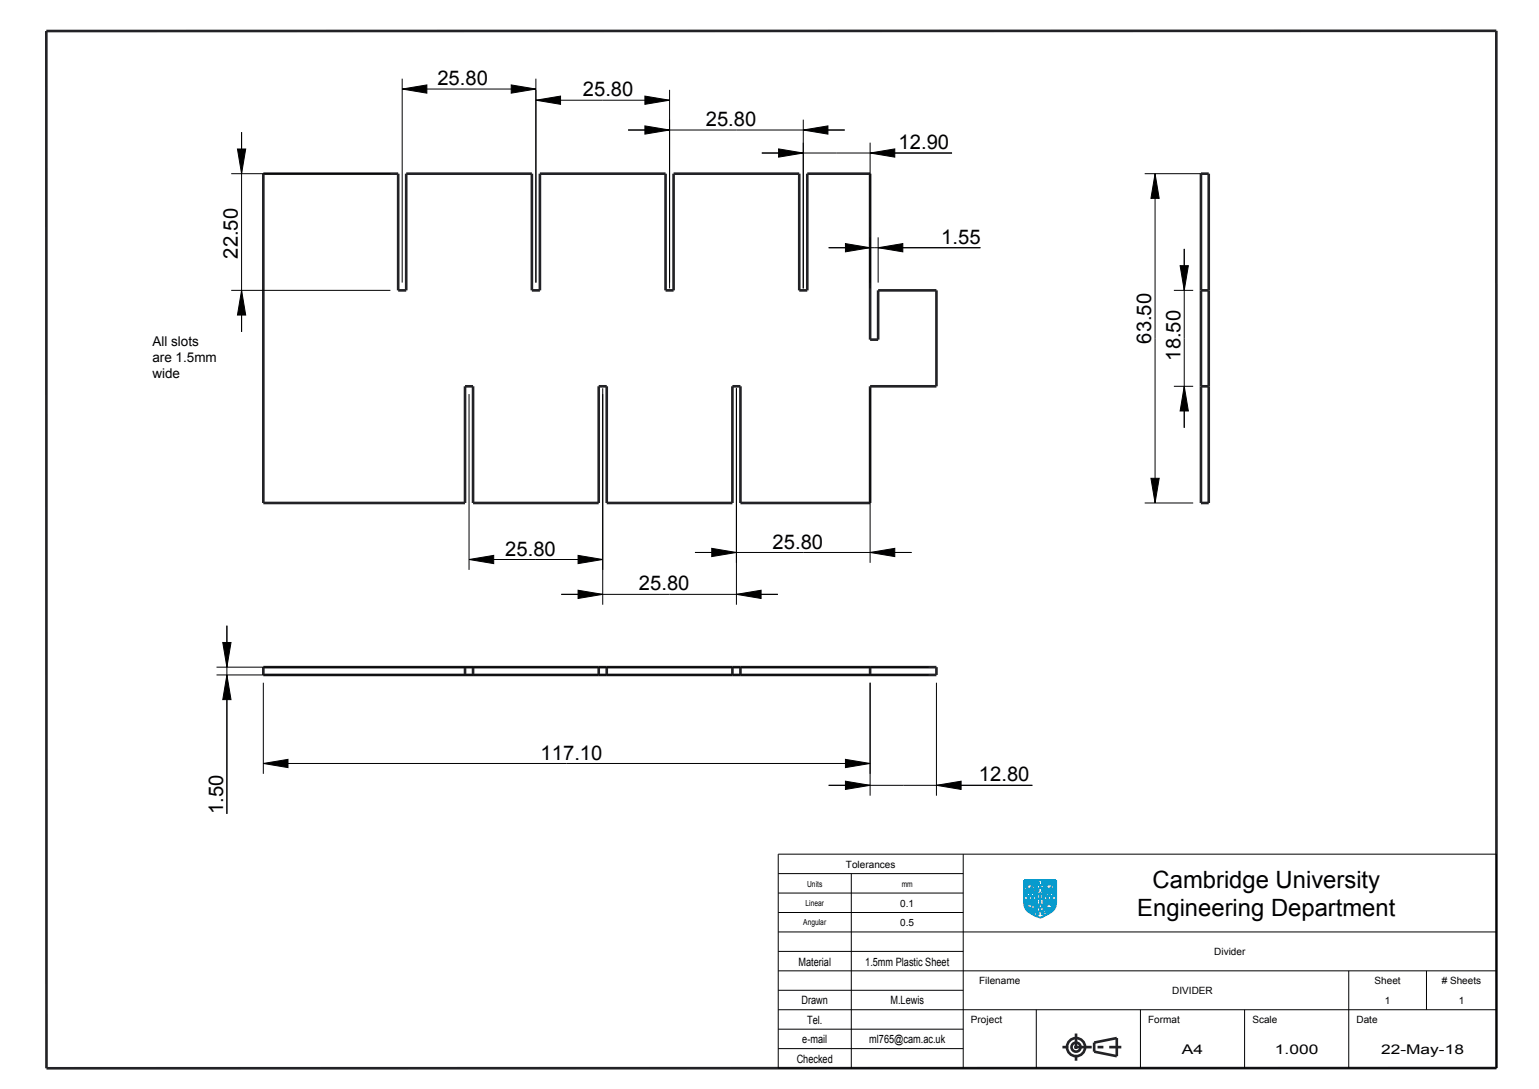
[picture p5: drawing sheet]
<svg xmlns="http://www.w3.org/2000/svg" width="297mm" height="210mm" viewBox="0 0 297 210" stroke-linecap="round" stroke-linejoin="round" font-family="sans-serif">
<path d="M205 201.9h11.4M207.7 204.5v-5.2" fill="none" stroke="#222226" stroke-width=".51" stroke-dasharray="1.1 1.1 3.4 1.1" stroke-linecap="butt"/>
<g fill="none" stroke="#222226" stroke-width=".51">
<path d="M8.9 6l279.9-.1v200.1h-279.8zM50.8 33.5h26v22.5h1.6v-22.5h24.2v22.5h1.6v-22.5h24.2v22.5h1.6v-22.5h24.2v22.5h1.6v-22.5h12.1v32h1.6v-9.5h11.2v18.5h-12.8v22.5h-25v-22.5h-1.6v22.5h-24.2v-22.5h-1.6v22.5h-24.2v-22.5h-1.6v22.5h-38.9zM231.8 33.5h1.5v63.5h-1.5zM231.8 56h1.5M231.8 74.5h1.5M50.8 128.7h129.9v1.5h-129.9zM89.7 128.7v1.5M91.3 128.7v1.5M115.5 128.7v1.5M117.1 128.7v1.5M141.3 128.7v1.5M142.9 128.7v1.5"/>
<path d="M167.9 128.7v1.5M211.2 201.1l4.3-.9v3.5l-4.3-.9z"/>
<circle cx="207.7" cy="201.9" r="1.75"/>
<circle cx="207.7" cy="201.9" r=".87"/>
</g>
<g fill="none" stroke="#09c" stroke-width=".38">
<path d="M197.6 173.5h2.5v3.2M197.8 170.4h.1M197.8 170.4v.1M197.8 170.5l.3 .8 .2-.1M197.8 174.2l.3 .6 .6 .2-.1 .1h-.2v.3l.2 .1 .5-.6v.6h-.3v.3a.39 .39 0 0 0 .5-.1 .39 .39 0 0 0 .1-.5l.2 .3-.3 .4h.2l.1 .2a.94 .94 0 0 0 0-1.1M197.8 174.2h.1M197.8 170.1h.1M197.9 170.1v.3M197.9 170.4h-.1M197.9 171.6h.1M197.9 172h.1M197.9 173.8v.1"/>
<path d="M197.9 173.9v.2M197.9 173.9h.1M197.9 174.2h.1M197.9 171.9h.1M197.9 171.5v.1M197.9 171.9v.1M197.9 174.1v.1M197.9 171.8v.1M197.9 173.8l.1 .1M197.9 173.8h.1M197.9 172.8h.3M197.9 171.5h.2"/>
<path d="M197.9 171.5h.1M197.9 171.8h.1M197.9 171.6l.1 .1M197.9 170h.1M197.9 170l-.1 .1M198 171.6v.1M198 171.8h-.1M198 170l.1 .2M198 171.8h.1M198 172h.1M198 171.7h.1M198 173.9h.1"/>
<path d="M198 172.7h.2M198 171.7v.1M198 171.5h.1M198 172.7h.1h-.1M198.1 170.2h.1M198.1 171.9l-.1 .1M198.1 173.9v.1M198.1 171.5h.1M198.1 172.3v.7M198.1 174h.1M198.1 174v.1M198.1 170.2v.1"/>
<path d="M198.1 170.7v.1M198.1 171.5l.1 .1M198.1 174.1h.1M198.1 170.3v.1M198.1 171.9h.1M198.1 170.4h.1M198.1 170.8l.1 .1M198.1 171.8l.1 .1M198.1 174.1l.1 .1M198.2 170.9h.1M198.2 171.9h-.1M198.2 174.2h.1"/>
<path d="M198.2 170.7h-.1M198.2 171.8h-.1M198.2 171.8v.1M198.2 171.8h.1M198.2 171.9h.1M198.2 174.2v.1M198.2 170.6v.1M198.2 170.4v.1M198.2 170.5h.1M198.2 170.6h.1M198.2 171.3h.1M198.2 170.5v.1"/>
<path d="M198.2 172.8h-.2M198.2 171.5h.1M198.2 171.9v.1M198.2 174.3v.1M198.2 172.8h-.3M198.2 172h.1M198.3 171.9v.1M198.3 170.9h-.1M198.3 171.5l-.1 .1M198.3 170.1l-.1 .1 .2 .3-.1 .3M198.3 172h.1M198.3 171.5h.1"/>
<path d="M198.3 170.9h.1M198.3 170.1h.1M198.3 173.3h.3h-.3M198.3 173.9l-.1 .2 .2 .2-.1 .3-.1-.1v-.1M198.3 171.9h.1M198.3 170.8v.1M198.4 171.2h-.1M198.4 173.9h-.1M198.4 171.8l-.1 .1M198.4 171.8v.1M198.4 171.2h.1M198.4 171.8h.1"/>
<path d="M198.4 173.9h.1M198.4 170l-.1 .1M198.4 173.2h.2M198.4 171.2l-.1 .3M198.4 170h.1M198.4 171.7h.1M198.4 171.7v.1M198.4 170.2l.2 .2zM198.4 170.2h.1M198.5 171.7h-.1M198.5 174l.1 .2zM198.5 174h.1"/>
<path d="M198.5 171.6v.1M198.5 173.5v-.7v.7M198.5 170h.1M198.5 172.8v.7M198.5 171.6h.1M198.5 173.8l-.1 .1M198.5 170.5l.2-.1-.1 .2zM198.5 173.8h.1M198.5 174.3l.2-.1v.3zM198.5 173.2h-.1M198.6 170.4v.1M198.6 174.5h.1"/>
<path d="M198.6 173.7l-.1 .1M198.6 171.5l-.1 .1M198.6 171.5h.1M198.6 173.7l.2 .1M198.6 173.7h.1M198.6 169.9h.1M198.6 169.9l-.1 .1M198.6 173.2l-.2 .1M198.6 171.9h.1M198.6 169.9l.1 .1M198.7 171.9h.1M198.7 170.3l.1-.1-.1 .2z"/>
<path d="M198.7 170h.1M198.7 171.7h.1M198.7 174.2l.1-.2-.1 .2M198.7 171.6h.1M198.7 171.6v.1M198.7 172.8h.3h-.3M198.7 171.8l-.1 .1M198.7 171.4l-.1 .1M198.7 171.8h.1M198.7 171.7v.1M198.7 172.7h.2M198.7 171.4h.1"/>
<path d="M198.8 173.8h.1M198.8 170h.1M198.8 173.8l.1 .2M198.8 172.3v.7M198.8 170l.1 .1M198.8 171.6h.1M198.8 171.6h-.1M198.9 172.3v.7M198.9 170.4v.3M198.9 171.2l-.2 .2M198.9 170.1h.1M198.9 171.6h.1"/>
<path d="M198.9 170.1v.1M198.9 170.4h.1M198.9 171.2h.1M198.9 172.7h-.1M198.9 170.7h.1M198.9 174h.1M198.9 170.2h.1M198.9 170.2v.1M198.9 171.6v.1M198.9 170.3v.1M198.9 170.7l.5 .1M198.9 171.7h.1"/>
<path d="M198.9 170.3h.1M199 171.1l-.1 .1M199 174v.1M199 170.3l.1 .2 .6 .3M199 171.7h.1M199 174.1l-.1 .4 .5 .1M199 171.2h.1M199 174.1l.1 .2 .5 .3M199 171.2v.2M199 171.1h.1M199 172.8h-.3M199 171.4v.1"/>
<path d="M199 171.5h.1M199.1 171.1l-.1 .1M199.1 171.5v.1M199.1 173.3h.3h-.3M199.1 171.6l-.1 .1M199.1 171.1h.1M199.1 171.6h.1M199.1 171.1h-.1M199.1 173.2h.2M199.2 170.2l.6 .5M199.2 171.1h.1M199.2 170.2h.1"/>
<path d="M199.2 171.1v.1M199.2 170.2l.3 .1 .3-.1M199.2 174v.1M199.2 174.1l.2 .1M199.2 173.1h.1l-.1 .1M199.2 174h.1M199.2 171.2h.1M199.2 172.8v.6M199.2 171.3l.1 .1M199.3 171.3h-.1M199.3 171.4h.1M199.3 171.4l.1 .1"/>
<path d="M199.3 174l.3 .1M199.3 171.3l.2 .2M199.3 171.7l-.3 .3-.3-.1M199.3 171.6v.1M199.4 171.8h.1M199.4 171.5h.1M199.4 171.6h-.1M199.4 171.5v.1M199.4 171.6h.1M199.4 173.2l-.3 .1M199.4 174.6h.1M199.4 171.8v.1"/>
<path d="M199.4 174.2h.1M199.4 170.8h.1M199.4 171.6v.2M199.4 171.9h.1M199.4 171.9l.2 .1M199.5 172.8h.3h-.4M199.5 171.6h.1M199.5 171.6h-.1M199.5 174.2l.2 .1M199.5 170.8h.1M199.5 174.6h.1M199.5 171v.1"/>
<path d="M199.5 172.7h.2M199.5 171.5h.1M199.5 171.6l.1 .1M199.5 171.1h.1M199.5 171h.1M199.5 174.8l.1 .1M199.6 171.1l.1 .2M199.6 171.5h.1M199.6 174.9h.1M199.6 174.6h.1M199.6 170.8h.1M199.6 174.9v.1"/>
<path d="M199.6 172.3v.7M199.6 171.5v.2M199.6 172h.1M199.6 173.9l-.4-.1-.2 .2M199.6 174.8h.1M199.6 174.8h-.1M199.6 171.9v.1M199.6 174.6l.1 .1M199.6 171.9h.1M199.7 174.6h.1M199.7 174.8h.1M199.7 171.9h-.1"/>
<path d="M199.7 173.9h-.1M199.7 174.7h.1M199.7 174.1h-.1M199.7 170.8h.1M199.7 174.3h.1M199.7 172.7h-.1M199.7 174.3l.2 .3M199.7 174.6v.1M199.7 173.8v.1M199.7 171.3h.1M199.7 173.7l.2 .3M199.7 173.7v.1"/>
<path d="M199.7 170h.1M199.7 170l-.1 .1a.38 .38 0 0 0-.6 .2M199.8 172.8h-.3M199.8 170h.1M199.8 173.8h.1M199.8 171.2h.1M199.8 171.2v.1M199.8 174.8h.1M199.8 170v.1M199.8 171.3h.1M199.8 170.9l-.2 .1M199.8 170.1v.1"/>
<path d="M199.8 171.3l.1 .6h-.2M199.8 170.7h.1M199.8 174.7v.1M199.8 174l-.1 .1M199.8 170.9h.1M199.8 170.7v.2M199.9 174.7h-.1M199.9 174h-.1M199.9 174.7h.1M199.9 174.6v.1M200 172.3h1.5v1.1h-1.5zM200.1 172.5h.1"/>
<path d="M200.1 172.5v.8M200.1 169.7v2.5h-2.5M200.1 172.7h.1M200.1 172.7h.2M200.1 173.2h.1M200.2 173.2h.1M200.2 173.2h-.1M200.2 173.1h.1M200.2 171.8h.3h-.3M200.2 176.3h.3h-.3M200.2 170.5l.3 .1M200.2 174.9l.3 .1"/>
<path d="M200.2 172.7h.1M200.2 172.7h-.1M200.2 172.2v.4h.2v-.3h-.2M200.2 173.1l.1 .1M200.3 176.2h.1M200.3 171.7h.1M200.3 170.5h.2M200.3 174.8h.2M200.3 173.2h-.1M200.3 173.2h.1M200.3 172.7h.1M200.3 176.1h.1l-.1 .1"/>
<path d="M200.3 171.6h.1l-.1 .1M200.3 171.3v.7M200.3 175.8v.6M200.3 171.3l.1 .6M200.3 175.8l.1 .6M200.4 170v.7M200.4 174.4v.7M200.4 172.5h.2M200.4 170.4h-.1M200.4 174.8h-.1M200.5 176.2h-.3M200.5 171.7h-.3"/>
<path d="M200.5 170.5h-.3M200.5 174.9h-.3M200.5 170.5v.1M200.5 174.9v.1M200.5 172.9h.4a.19 .19 0 0 1-.2 .1 .19 .19 0 0 1-.2-.1zM200.5 174.3h.4M200.6 175.6h.3M200.6 171.2h.3h-.3M200.6 175.5h.2M200.6 174.2h.2M200.6 171.1h.2M200.6 172.2h.2v.4h-.2v-.3"/>
<path d="M200.7 171h.1l-.1 .1M200.7 175.1v.6M200.7 173.8v.6M200.7 170.7v.6M200.7 177h.1M200.8 176.9l-.1 .1M200.8 174.1h-.1h.1M200.8 175.4h-.1M200.8 176.9h.1M200.8 172.5h.2M200.8 174.2h-.2M200.8 175.5h-.2"/>
<path d="M200.9 171.1h-.3M200.9 174.2v.1M200.9 176.3h.3M200.9 174.9l.3 .1M200.9 170.5l.4 .1M201 171.7l.3 .1h-.4M201 176.2h.2M201 174.8h.2M201 171.7h.2M201 170.5h.2M201 172.3h.2v.2h-.2v-.2M201 174.8h.1h-.1"/>
<path d="M201.1 174.4v.7M201.1 175.8v.6M201.1 171.3v.6M201.1 170v.7M201.1 171.3v.7M201.1 176.1h-.1M201.1 173.2h.2M201.2 171.6h-.2l.2 .1M201.2 173.2h-.1M201.2 172.7h.1M201.2 170.4h-.1M201.2 172.4h.2"/>
<path d="M201.2 176.2h-.3M201.2 174.9h-.3M201.2 174.9v.1M201.2 176.2l-.3 .1M201.2 170.5h-.2M201.3 173.1v.1M201.3 173.1l-.1 .1M201.3 170.5v.1M201.3 173.2h.1M201.3 172.7h.1M201.4 172.5v.8M201.4 176.7a3.4 3.4 0 0 0 2.4-2.2v-4.8h-6.2v4.3a2.41 2.41 0 0 0 1.7 2.3l1.4 .7"/>
<path d="M201.4 176.7l-.6 .2M201.4 169.7v2.5h2.4M201.5 174.2h.1M201.5 174.2l.3 .7M201.5 174.1v.1M201.6 174.1v.1M201.6 174.1h-.1M201.6 170.4l.3 .9M201.6 170.4h.1M201.6 173.9v.2M201.6 173.9h.1M201.6 172.8h.3h-.3"/>
<path d="M201.6 174.1h.1M201.6 170l.1 .1M201.7 170l.1 .1M201.7 170.1v.2M201.7 170.3h-.1M201.7 170.1h.1M201.7 170h-.1M201.7 171.6h.1M201.7 171.5v.1M201.7 170.3h.1M201.7 172.7h.2M201.7 171.9v.1"/>
<path d="M201.7 171.9h.1M201.7 171.8v.1M201.7 171.5h.1M201.7 173.8l-.1 .1M201.7 173.8h.1M201.7 171.8h.1M201.7 173.8l.1 .2M201.7 172h.1M201.7 171.6l.1 .1M201.8 171.6h.1M201.8 174.9h.1M201.8 171.7h-.1"/>
<path d="M201.8 171.9v.1M201.8 171.5h.1M201.8 171.5h-.1M201.8 171.9h.1M201.8 172.3v.7M201.8 171.7h.1M201.8 174h.1M201.8 174l.1 .1M201.8 172.7h-.1M201.8 170.1h.1M201.9 171.9h-.1M201.9 174.5v.1"/>
<path d="M201.9 174.1h.1M201.9 170.1v.2M201.9 174.6h.1M201.9 174.1l.1 .2M201.9 171.5h.1M201.9 174.6v.1M201.9 171.3h.1M201.9 171.9h.1M201.9 174.7h.1M201.9 172.8h-.2M201.9 170.7v.1M201.9 170.8h.1"/>
<path d="M201.9 170.3l.1 .1M201.9 171.8h.1M201.9 174.4v.1M202 174.7h.1M202 174.3l-.1 .1M202 170.4h.1M202 170.8v.1M202 171.9h-.1M202 170.9h.1M202 171.8h.1M202 171.8v.1M202 173.9l.1 .8"/>
<path d="M202 171.9h.1M202 170.6l-.1 .1M202 170.4v.1M202 171.3h.1M202 170.5v.1M202 171.5h.1M202 173.9h.1M202 173.3h.4M202.1 171.9h.1M202.1 174.7h-.1M202.1 171.5h-.1M202.1 171.5h.1"/>
<path d="M202.1 173.8l-.1 .1M202.1 171.4v.1M202.1 173.2h.2M202.1 173.8h.1M202.1 171.4h.1M202.1 170.9h.1M202.1 171.2l-.2 .1M202.2 170l-.2 .2 .2 .3-.1 .4M202.2 171.8l-.1 .1M202.2 171.2h-.1M202.2 171.8h.1M202.2 170h.1"/>
<path d="M202.2 169.9v.1M202.2 171.1v.1M202.2 174v.1M202.2 173.8h-.1M202.2 171.7v.1M202.2 174l.1 .1M202.2 174h.1M202.2 171.3l-.1 .1M202.2 171.7h.1M202.2 171.1h.1M202.2 171.3h.1M202.2 169.9l.1 .1"/>
<path d="M202.2 172.8v.6M202.2 169.9h.1M202.2 171.1v.2M202.2 173.8h.1M202.2 174.1h.1M202.2 170.2l.2 .1zM202.2 173.7v.1M202.2 170.2h.1M202.3 173.7l.1 .1M202.3 173.7h-.1M202.3 171.6l-.1 .1M202.3 174.2h.1v.2z"/>
<path d="M202.3 173.1h-.1M202.3 169.9v.1M202.3 169.9h.1M202.3 173.2h-.2M202.4 170.4h.1l-.1 .2zM202.4 170.4h-.1M202.4 171.5l-.1 .1M202.4 169.9h.1M202.4 171.5h.1M202.4 169.9h-.1M202.4 174v.1zM202.4 172.8h.3h-.3"/>
<path d="M202.4 173.8h.1M202.4 171.9l.4 .1M202.4 171.8v.1M202.5 170.2v.1zM202.5 173.8h.1M202.5 172.7h.2M202.5 171.4l-.1 .1M202.5 171.6h.1M202.5 169.9v.1M202.5 171.8h-.1M202.5 174h.1M202.5 171.7v.1"/>
<path d="M202.5 170h.1M202.5 171.4h.1M202.5 171.6v.1M202.5 171.7h.1M202.5 173.8l.1 .1M202.6 172.3v.7M202.6 170.2h-.1M202.6 170h.1M202.6 174.2l.1 .3M202.6 172.3v.6M202.6 173.9h.1M202.6 170l.1 .1"/>
<path d="M202.6 174.2h.1M202.6 171.6h.1M202.6 171.6h-.1M202.6 171.2l-.1 .2M202.6 172.6h-.1M202.6 171.2h.1M202.6 173.9l.1 .1M202.7 174h.1M202.7 171.1l-.1 .1M202.7 174l-.1 .2M202.7 170.1h.1M202.7 171.1h.1"/>
<path d="M202.7 172.7h-.3M202.7 170.1v.1M202.7 171.6h.1M202.7 170.2a.31 .31 0 0 0 .1 .5l.4 .1M202.8 174.5l.5 .1a.45 .45 0 0 1-.5-.2 .45 .45 0 0 1 .2-.6h.5l.1 .2-.3 .2-.4-.1a.53 .53 0 0 1 .5 .7 .71 .71 0 0 1-.5 .7l-.2-.3 .3-.1-.2-.2-.1 .3a.78 .78 0 0 1-.7 .8l-.2 .1v-.2l.2-.3 .4-.1v-.5a.67 .67 0 0 1-.8 .5v-.3l.4-.1v-.2h-.2M202.8 174.5h-.1M202.8 171.6h.1M202.8 171.2h.1M202.8 171.2v.2M202.8 170a.49 .49 0 0 0 .5 .7M202.8 171.4v.1M202.8 173.2l.3 .1h-.3"/>
<path d="M202.8 170h.1M202.8 171.5h.1M202.8 172h.1M202.9 171.1l-.1 .1M202.9 171.6h-.1M202.9 171.5h.1M202.9 171.1h-.2M202.9 171.6h.1M202.9 171.1h.1M202.9 173.2h.2M202.9 171.5v.1M203 171.1h.1"/>
<path d="M203 170.2l.5 .3 .1 .3M203 170.2h.1M203 172.8v.6M203 170.1v.1M203 170.1l.4 .2M203 170.1h.1M203 173.1h-.1M203 171.3h.1M203.1 171.3h-.1M203.1 171.3v.1M203.1 171.4h.1M203.1 171.3h.1"/>
<path d="M203.1 171.4l.1 .1M203.1 171.6l-.3 .4M203.1 171.6h.1M203.1 171.3l.2 .1M203.2 171.7v.1M203.2 170.7v.1M203.2 171.6h-.1M203.2 171.5h.1M203.2 171.6v.1M203.2 171.5v.1M203.2 171.6h.1M203.2 171.8h.1"/>
<path d="M203.2 172.8h.3h-.3M203.2 170.8h.1M203.2 171.8l.1 .2M203.3 172.7h.1M203.3 170.8h.1M203.3 171.6h-.1M203.3 171.6h.1M203.3 171.4h.1M203.3 171.9v.1M203.3 171.4l.1 .1M203.3 171h.1M203.3 170.7h.1"/>
<path d="M203.3 171v.1M203.3 171.1h.1M203.4 172.3v.7M203.4 170.7h.1M203.4 170.9l.2 .1M203.4 170.9l-.1 .1M203.4 171.1l.1 .1M203.4 170.8h.1M203.4 171.5h.1M203.4 172.7h-.1M203.4 171.5v.1M203.4 171.9h-.1"/>
<path d="M203.5 171.9h.1M203.5 171.9h-.1M203.5 170.7v.1M203.5 170.2l-.1 .1M203.5 171.2h.1M203.5 169.9h.1M203.5 169.9l-.7 .1M203.6 169.9v.1M203.6 171.2h.1M203.6 171.1v.1M203.6 171.1h.1M203.6 170.9v.1"/>
<path d="M203.6 170.2h-.1M203.6 170h.1M203.6 170v.1M203.6 171.2v.1M203.6 171.9h.1M203.6 170.1v.1M203.6 171.3h.1M203.6 171.3l.1 .6M203.6 170.8v.1M203.6 170.8h.1M203.7 171.9h-.1M203.8 173.5h-2.4v3.2"/>
<path d="M203.8 174v.1"/>
<circle cx="198.1" cy="172.4" r=".06"/>
<circle cx="198.5" cy="172.9" r=".04"/>
<circle cx="198.8" cy="172.4" r=".04"/>
<circle cx="199.2" cy="172.9" r=".04"/>
<circle cx="199.2" cy="172.9" r=".06"/>
<circle cx="199.6" cy="172.4" r=".04"/>
<circle cx="199.6" cy="172.4" r=".06"/>
<circle cx="200.3" cy="175.9" r=".04"/>
<circle cx="200.3" cy="171.4" r=".06"/>
<circle cx="200.3" cy="175.9" r=".06"/>
<circle cx="200.4" cy="170.1" r=".04"/>
<circle cx="200.4" cy="174.5" r=".04"/>
<circle cx="200.7" cy="173.8" r=".04"/>
<circle cx="200.7" cy="175.2" r=".04"/>
<circle cx="200.7" cy="170.8" r=".04"/>
<circle cx="200.7" cy="170.8" r=".06"/>
<circle cx="201" cy="172.1" r=".04"/>
<circle cx="201.1" cy="174.5" r=".04"/>
<circle cx="201.1" cy="175.8" r=".04"/>
<circle cx="201.1" cy="171.4" r=".04"/>
<circle cx="201.1" cy="170.1" r=".04"/>
<circle cx="201.1" cy="170.1" r=".06"/>
<circle cx="201.8" cy="172.4" r=".04"/>
<circle cx="201.8" cy="172.4" r=".06"/>
<circle cx="202.2" cy="172.8" r=".04"/>
<circle cx="202.2" cy="172.5" r=".04"/>
<circle cx="202.6" cy="172.4" r=".04"/>
<circle cx="202.6" cy="172.4" r=".06"/>
<circle cx="203" cy="172.9" r=".04"/>
<circle cx="203.4" cy="172.4" r=".04"/>
</g>
<g fill="#000">
<path d="M77.6 17.2l4.8-.8v1.6zM98.7 16.4l4.7 .8-4.7 .8zM103.4 19.3l4.8-.8v1.6zM124.5 18.5l4.7 .8-4.7 .8zM45.8 28.7h1.6l-.8 4.8zM124.5 24.3l4.7 .8-4.7 .8zM150.3 28.7l4.7 .8-4.7 .8zM155 25.1l4.8-.8v1.6zM167.9 29.5l4.8-.8v1.6zM222.9 33.5l.8 4.8h-1.6zM46.6 56l.8 4.8h-1.6zM163.2 47l4.7 .8-4.7 .8z"/>
<path d="M169.5 47.8l4.7-.8v1.6zM227.7 51.2h1.6l-.8 4.8zM228.5 74.5l.8 4.8h-1.6zM222.1 92.2h1.6l-.8 4.8zM90.5 107.9l4.8-.8v1.6zM111.6 113.8l4.7 .8-4.7 .8zM111.6 107.1l4.7 .8-4.7 .8zM137.4 105.7l4.7 .8-4.7 .8zM142.1 114.6l4.8-.8v1.6zM167.9 106.5l4.8-.8v1.6zM43.8 130.2l.8 4.7h-1.6zM43 123.9h1.6l-.8 4.8z"/>
<path d="M50.8 147.2l4.8-.8v1.6zM163.2 146.4l4.7 .8-4.7 .8zM163.2 150.6l4.7 .8-4.7 .8zM180.7 151.4l4.8-.8v1.6z"/>
</g>
<g fill="none" stroke="#000" stroke-width=".19">
<path d="M77.6 17.2l4.8-.8v1.6zM77.6 15.2v39.3M77.6 17.2h25.8M98.7 16.4l4.7 .8-4.7 .8zM103.4 19.3l4.8-.8v1.6zM103.4 15.2v39.3M103.4 19.3h25.8M124.5 18.5l4.7 .8-4.7 .8zM129.2 17.3v38.3M44.6 33.5h30.7M45.8 28.7h1.6l-.8 4.8zM46.6 25.5v38.5"/>
<path d="M121.2 25.1h41.8M124.5 24.3l4.7 .8-4.7 .8zM147 29.5h36.7M150.3 28.7l4.7 .8-4.7 .8zM155 25.1l4.8-.8v1.6zM155 23.1v32.5M167.9 29.5l4.8-.8v1.6zM167.9 27.5v28.1M220.9 33.5h10.9M222.9 33.5l.8 4.8h-1.6zM222.9 33.5v63.5M44.6 56h30.7"/>
<path d="M46.6 56l.8 4.8h-1.6zM159.9 47.8h29.3M163.2 47l4.7 .8-4.7 .8zM169.5 47.8l4.7-.8v1.6zM169.5 45.8v8.7M226.5 56h3.8M227.7 51.2h1.6l-.8 4.8zM228.5 48v34.5M90.5 76v33.9M116.3 74.9v41.7M142.1 74.9v41.7M167.9 74.9v33.6"/>
<path d="M226.5 74.5h3.8M228.5 74.5l.8 4.8h-1.6zM220.9 97h9.4M222.1 92.2h1.6l-.8 4.8zM90.5 107.9l4.8-.8v1.6zM90.5 107.9h25.8M108.3 114.6h41.8M111.6 113.8l4.7 .8-4.7 .8zM111.6 107.1l4.7 .8-4.7 .8zM134.1 106.5h41.8M137.4 105.7l4.7 .8-4.7 .8zM142.1 114.6l4.8-.8v1.6z"/>
<path d="M167.9 106.5l4.8-.8v1.6zM41.8 130.2h137.4M41.8 128.7h137.4M43 123.9h1.6l-.8 4.8zM43.8 130.2l.8 4.7h-1.6zM43.8 120.7v36.2M50.8 131.7v17.5M167.9 131.7v21.7M180.7 131.7v21.7M50.8 147.2l4.8-.8v1.6zM50.8 147.2h117.1M159.9 151.4h39.3"/>
<path d="M163.2 146.4l4.7 .8-4.7 .8zM163.2 150.6l4.7 .8-4.7 .8zM180.7 151.4l4.8-.8v1.6zM150.2 164.7h138.6v41.3h-138.6zM150.2 179.7h138.6M150.2 176h35.7M150.2 172.2h35.7M150.2 168.5h35.7M164.3 168.5v37.5M185.9 164.7v41.3M150.2 198.5h35.7M150.2 194.7h138.6"/>
<path d="M150.2 191h35.7M150.2 187.2h138.6M150.2 183.5h35.7M200 194.7v11.3M220.1 194.7v11.3M240.2 194.7v11.3M260.3 187.2v18.8M275.3 187.2v7.5M150.2 202.2h35.7"/>
</g>
<g font-size="4.6">
<text x="222.4" y="171.3">Cambridge University</text>
<text x="219.5" y="176.6">Engineering Department</text>
</g>
<g font-size="3.9">
<text x="84.4" y="16.4">25.80</text>
<text x="112.5" y="18.6">25.80</text>
<text x="136.2" y="24.3">25.80</text>
<text x="173.4" y="28.8">12.90</text>
<text x="181.6" y="47">1.55</text>
<text x="45.9" y="49.9" transform="rotate(-90 45.9 49.9)">22.50</text>
<text x="222.2" y="66.3" transform="rotate(-90 222.2 66.3)">63.50</text>
<text x="227.8" y="69.5" transform="rotate(-90 227.8 69.5)">18.50</text>
<text x="97.5" y="107.1">25.80</text>
<text x="149.1" y="105.8">25.80</text>
<text x="123.3" y="113.9">25.80</text>
<text x="104.3" y="146.5">117.10</text>
<text x="188.9" y="150.7">12.80</text>
<text x="43" y="156.9" transform="rotate(-90 43 156.9)">1.50</text>
</g>
<g font-size="2.6">
<text x="29.4" y="66.8">All slots</text>
<text x="29.4" y="69.8">are 1.5mm</text>
<text x="29.4" y="72.8">wide</text>
<text x="228.1" y="203.2">A4</text>
<text x="246" y="203.2">1.000</text>
<text x="266.5" y="203.2">22-May-18</text>
</g>
<g font-size="2.2">
<text x="154.1" y="186.2">Material</text>
<text x="167" y="186.2">1.5mm Plastic Sheet</text>
<text x="154.7" y="193.7">Drawn</text>
<text x="155.8" y="197.4">Tel.</text>
<text x="171.8" y="193.7">M.Lewis</text>
<text x="154.8" y="201.2">e-mail</text>
<text x="167.8" y="201.2">ml765@cam.ac.uk</text>
<text x="153.7" y="204.9">Checked</text>
</g>
<g font-size="1.9">
<text x="163.3" y="167.3">Tolerances</text>
<text x="173.7" y="178.6">0.5</text>
<text x="173.7" y="174.8">0.1</text>
<text x="234.3" y="184.2">Divider</text>
<text x="189" y="189.8">Filename</text>
<text x="226.2" y="191.7">DIVIDER</text>
<text x="265.3" y="189.8">Sheet</text>
<text x="278.2" y="189.8"># Sheets</text>
<text x="187.4" y="197.3">Project</text>
<text x="221.6" y="197.3">Format</text>
<text x="241.7" y="197.3">Scale</text>
<text x="261.8" y="197.3">Date</text>
<text x="267.2" y="193.6">1</text>
<text x="281.5" y="193.6">1</text>
</g>
<g font-size="1.6">
<text x="155.8" y="171">Units</text>
<text x="174" y="171">mm</text>
<text x="155" y="178.5">Angular</text>
<text x="155.4" y="174.7">Linear</text>
</g>
</svg>
